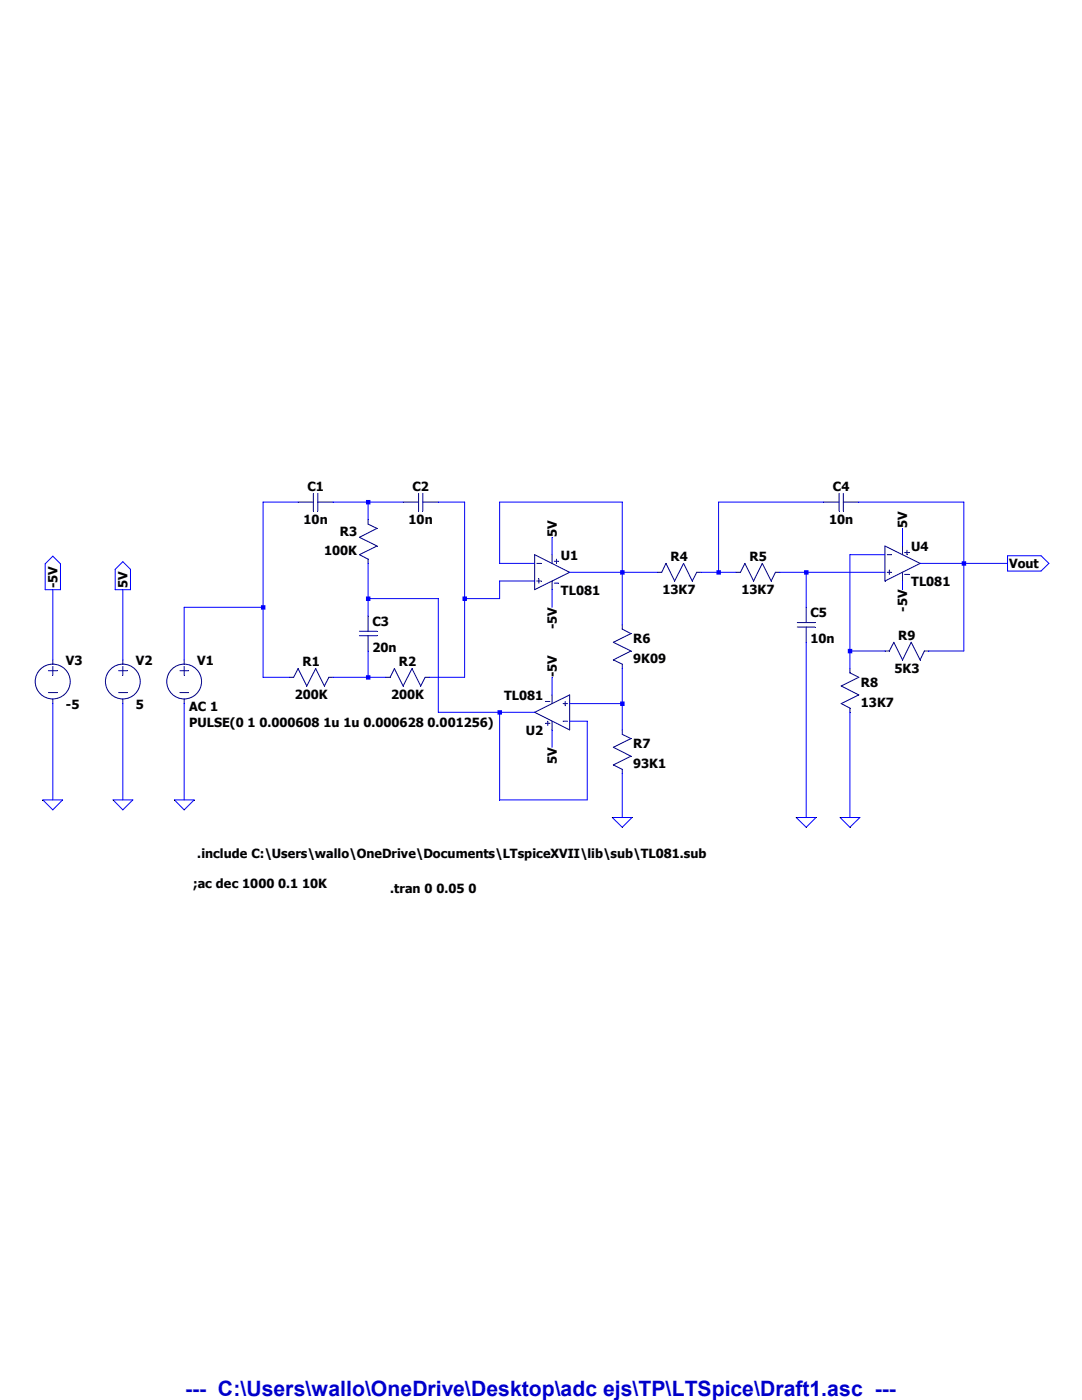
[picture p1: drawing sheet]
<svg xmlns="http://www.w3.org/2000/svg" width="216mm" height="279mm" viewBox="0 0 216 279" stroke-linecap="round" stroke-linejoin="round" font-family="sans-serif">
<path d="M59.5 100.2h3" fill="none" stroke="#00007f" stroke-width=".2"/>
<path d="M63.4 100.2h3.1" fill="none" stroke="#00007f" stroke-width=".2"/>
<path d="M63.4 98.5v3.5" fill="none" stroke="#00007f" stroke-width=".2"/>
<path d="M62.5 98.5v3.5" fill="none" stroke="#00007f" stroke-width=".2"/>
<path d="M57.7 135.2h.9" fill="none" stroke="#00007f" stroke-width=".2"/>
<path d="M59.5 133.4l-.9 1.8" fill="none" stroke="#00007f" stroke-width=".2"/>
<path d="M59.5 133.4l1.7 3.5" fill="none" stroke="#00007f" stroke-width=".2"/>
<path d="M63 133.4l-1.8 3.5" fill="none" stroke="#00007f" stroke-width=".2"/>
<path d="M63 133.4l1.7 3.5" fill="none" stroke="#00007f" stroke-width=".2"/>
<path d="M65.6 135.2h.9" fill="none" stroke="#00007f" stroke-width=".2"/>
<path d="M65.6 135.2l-.9 1.7" fill="none" stroke="#00007f" stroke-width=".2"/>
<path d="M77 135.2h.9" fill="none" stroke="#00007f" stroke-width=".2"/>
<path d="M78.7 133.4l-.8 1.8" fill="none" stroke="#00007f" stroke-width=".2"/>
<path d="M78.7 133.4l1.7 3.5" fill="none" stroke="#00007f" stroke-width=".2"/>
<path d="M82.2 133.4l-1.8 3.5" fill="none" stroke="#00007f" stroke-width=".2"/>
<path d="M82.2 133.4l1.7 3.5" fill="none" stroke="#00007f" stroke-width=".2"/>
<path d="M84.8 135.2h.9" fill="none" stroke="#00007f" stroke-width=".2"/>
<path d="M84.8 135.2l-.9 1.7" fill="none" stroke="#00007f" stroke-width=".2"/>
<path d="M73.4 103.7v.9" fill="none" stroke="#00007f" stroke-width=".2"/>
<path d="M73.4 104.6l1.8 .9" fill="none" stroke="#00007f" stroke-width=".2"/>
<path d="M75.2 105.5l-3.5 1.7" fill="none" stroke="#00007f" stroke-width=".2"/>
<path d="M71.7 107.2l3.5 1.8" fill="none" stroke="#00007f" stroke-width=".2"/>
<path d="M75.2 109l-3.5 1.7" fill="none" stroke="#00007f" stroke-width=".2"/>
<path d="M73.4 111.6v.8" fill="none" stroke="#00007f" stroke-width=".2"/>
<path d="M71.7 110.7l1.7 .9" fill="none" stroke="#00007f" stroke-width=".2"/>
<path d="M73.4 126.9v3" fill="none" stroke="#00007f" stroke-width=".2"/>
<path d="M73.4 122.9v3.1" fill="none" stroke="#00007f" stroke-width=".2"/>
<path d="M71.7 126h3.5" fill="none" stroke="#00007f" stroke-width=".2"/>
<path d="M71.7 126.9h3.5" fill="none" stroke="#00007f" stroke-width=".2"/>
<path d="M131.1 114.2h.9" fill="none" stroke="#00007f" stroke-width=".2"/>
<path d="M132.9 112.4l-.9 1.8" fill="none" stroke="#00007f" stroke-width=".2"/>
<path d="M132.9 112.4l1.7 3.6" fill="none" stroke="#00007f" stroke-width=".2"/>
<path d="M136.4 112.4l-1.8 3.6" fill="none" stroke="#00007f" stroke-width=".2"/>
<path d="M136.4 112.4l1.7 3.6" fill="none" stroke="#00007f" stroke-width=".2"/>
<path d="M139 114.2h.9" fill="none" stroke="#00007f" stroke-width=".2"/>
<path d="M139 114.2l-.9 1.8" fill="none" stroke="#00007f" stroke-width=".2"/>
<path d="M146.9 114.2h.8" fill="none" stroke="#00007f" stroke-width=".2"/>
<path d="M148.6 112.4l-.9 1.8" fill="none" stroke="#00007f" stroke-width=".2"/>
<path d="M148.6 112.4l1.8 3.6" fill="none" stroke="#00007f" stroke-width=".2"/>
<path d="M152.1 112.4l-1.7 3.6" fill="none" stroke="#00007f" stroke-width=".2"/>
<path d="M152.1 112.4l1.8 3.6" fill="none" stroke="#00007f" stroke-width=".2"/>
<path d="M154.7 114.2h.9" fill="none" stroke="#00007f" stroke-width=".2"/>
<path d="M154.7 114.2l-.8 1.8" fill="none" stroke="#00007f" stroke-width=".2"/>
<path d="M160.9 125.1v3.1" fill="none" stroke="#00007f" stroke-width=".2"/>
<path d="M160.9 121.2v3" fill="none" stroke="#00007f" stroke-width=".2"/>
<path d="M159.1 124.2h3.5" fill="none" stroke="#00007f" stroke-width=".2"/>
<path d="M159.1 125.1h3.5" fill="none" stroke="#00007f" stroke-width=".2"/>
<path d="M124.2 132.5v.9" fill="none" stroke="#00007f" stroke-width=".2"/>
<path d="M122.4 131.7l1.8 .8" fill="none" stroke="#00007f" stroke-width=".2"/>
<path d="M125.9 129.9l-3.5 1.8" fill="none" stroke="#00007f" stroke-width=".2"/>
<path d="M122.4 128.2l3.5 1.7" fill="none" stroke="#00007f" stroke-width=".2"/>
<path d="M125.9 126.4l-3.5 1.8" fill="none" stroke="#00007f" stroke-width=".2"/>
<path d="M124.2 124.7v.9" fill="none" stroke="#00007f" stroke-width=".2"/>
<path d="M124.2 125.6l1.7 .8" fill="none" stroke="#00007f" stroke-width=".2"/>
<path d="M124.2 153.5v.9" fill="none" stroke="#00007f" stroke-width=".2"/>
<path d="M122.4 152.7l1.8 .8" fill="none" stroke="#00007f" stroke-width=".2"/>
<path d="M125.9 150.9l-3.5 1.8" fill="none" stroke="#00007f" stroke-width=".2"/>
<path d="M122.4 149.1l3.5 1.8" fill="none" stroke="#00007f" stroke-width=".2"/>
<path d="M125.9 147.4l-3.5 1.7" fill="none" stroke="#00007f" stroke-width=".2"/>
<path d="M124.2 145.7v.9" fill="none" stroke="#00007f" stroke-width=".2"/>
<path d="M124.2 146.6l1.7 .8" fill="none" stroke="#00007f" stroke-width=".2"/>
<path d="M169.6 141.3v.9" fill="none" stroke="#00007f" stroke-width=".2"/>
<path d="M167.9 140.4l1.7 .9" fill="none" stroke="#00007f" stroke-width=".2"/>
<path d="M171.4 138.7l-3.5 1.7" fill="none" stroke="#00007f" stroke-width=".2"/>
<path d="M167.9 136.9l3.5 1.8" fill="none" stroke="#00007f" stroke-width=".2"/>
<path d="M171.4 135.2l-3.5 1.7" fill="none" stroke="#00007f" stroke-width=".2"/>
<path d="M169.6 133.4v.9" fill="none" stroke="#00007f" stroke-width=".2"/>
<path d="M169.6 134.3l1.8 .9" fill="none" stroke="#00007f" stroke-width=".2"/>
<path d="M176.6 129.9h.9" fill="none" stroke="#00007f" stroke-width=".2"/>
<path d="M178.4 128.2l-.9 1.7" fill="none" stroke="#00007f" stroke-width=".2"/>
<path d="M178.4 128.2l1.7 3.5" fill="none" stroke="#00007f" stroke-width=".2"/>
<path d="M181.8 128.2l-1.7 3.5" fill="none" stroke="#00007f" stroke-width=".2"/>
<path d="M181.8 128.2l1.8 3.5" fill="none" stroke="#00007f" stroke-width=".2"/>
<path d="M184.4 129.9h.9" fill="none" stroke="#00007f" stroke-width=".2"/>
<path d="M184.4 129.9l-.8 1.8" fill="none" stroke="#00007f" stroke-width=".2"/>
<path d="M164.3 100.2h3.1" fill="none" stroke="#00007f" stroke-width=".2"/>
<path d="M168.3 100.2h3.1" fill="none" stroke="#00007f" stroke-width=".2"/>
<path d="M168.3 98.5v3.5" fill="none" stroke="#00007f" stroke-width=".2"/>
<path d="M167.4 98.5v3.5" fill="none" stroke="#00007f" stroke-width=".2"/>
<path d="M80.4 100.2h3.1" fill="none" stroke="#00007f" stroke-width=".2"/>
<path d="M84.4 100.2h3.1" fill="none" stroke="#00007f" stroke-width=".2"/>
<path d="M84.4 98.5v3.5" fill="none" stroke="#00007f" stroke-width=".2"/>
<path d="M83.5 98.5v3.5" fill="none" stroke="#00007f" stroke-width=".2"/>
<path d="M176.6 109l7 3.4" fill="none" stroke="#00007f" stroke-width=".2"/>
<path d="M183.6 112.4l-7 3.6" fill="none" stroke="#00007f" stroke-width=".2"/>
<path d="M176.6 109v7" fill="none" stroke="#00007f" stroke-width=".2"/>
<path d="M177 110.7h.9" fill="none" stroke="#00007f" stroke-width=".2"/>
<path d="M177 114.2h.9" fill="none" stroke="#00007f" stroke-width=".2"/>
<path d="M177.5 113.7v.9" fill="none" stroke="#00007f" stroke-width=".2"/>
<path d="M180.1 109v1.7" fill="none" stroke="#00007f" stroke-width=".2"/>
<path d="M180.1 114.2v1.8" fill="none" stroke="#00007f" stroke-width=".2"/>
<path d="M180.5 110.3h.9" fill="none" stroke="#00007f" stroke-width=".2"/>
<path d="M181 109.8v.9" fill="none" stroke="#00007f" stroke-width=".2"/>
<path d="M180.5 114.6h.9" fill="none" stroke="#00007f" stroke-width=".2"/>
<path d="M106.7 110.7l7 3.5" fill="none" stroke="#00007f" stroke-width=".2"/>
<path d="M113.7 114.2l-7 3.5" fill="none" stroke="#00007f" stroke-width=".2"/>
<path d="M106.7 110.7v7" fill="none" stroke="#00007f" stroke-width=".2"/>
<path d="M107.1 112.4h.9" fill="none" stroke="#00007f" stroke-width=".2"/>
<path d="M107.1 116h.9" fill="none" stroke="#00007f" stroke-width=".2"/>
<path d="M107.5 115.5v.9" fill="none" stroke="#00007f" stroke-width=".2"/>
<path d="M110.2 110.7v1.7" fill="none" stroke="#00007f" stroke-width=".2"/>
<path d="M110.2 116v1.7" fill="none" stroke="#00007f" stroke-width=".2"/>
<path d="M110.6 112h.9" fill="none" stroke="#00007f" stroke-width=".2"/>
<path d="M111 111.6v.8" fill="none" stroke="#00007f" stroke-width=".2"/>
<path d="M110.6 116.4h.9" fill="none" stroke="#00007f" stroke-width=".2"/>
<path d="M106.7 142.2l7 3.5" fill="none" stroke="#00007f" stroke-width=".2"/>
<path d="M113.7 138.7l-7 3.5" fill="none" stroke="#00007f" stroke-width=".2"/>
<path d="M113.7 138.7v7" fill="none" stroke="#00007f" stroke-width=".2"/>
<path d="M112.4 143.9h.8" fill="none" stroke="#00007f" stroke-width=".2"/>
<path d="M112.4 140.4h.8" fill="none" stroke="#00007f" stroke-width=".2"/>
<path d="M112.8 140v.8" fill="none" stroke="#00007f" stroke-width=".2"/>
<path d="M110.2 143.9v1.8" fill="none" stroke="#00007f" stroke-width=".2"/>
<path d="M110.2 138.7v1.7" fill="none" stroke="#00007f" stroke-width=".2"/>
<path d="M108.8 144.4h.9" fill="none" stroke="#00007f" stroke-width=".2"/>
<path d="M109.3 143.9v.9" fill="none" stroke="#00007f" stroke-width=".2"/>
<path d="M108.8 140h.9" fill="none" stroke="#00007f" stroke-width=".2"/>
<path d="M35.9 133.9h1.7" fill="none" stroke="#00007f" stroke-width=".2"/>
<path d="M35.9 138.2h1.7" fill="none" stroke="#00007f" stroke-width=".2"/>
<path d="M36.7 133v1.7" fill="none" stroke="#00007f" stroke-width=".2"/>
<path d="M36.7 139.5v.9" fill="none" stroke="#00007f" stroke-width=".2"/>
<path d="M36.7 131.7v.8" fill="none" stroke="#00007f" stroke-width=".2"/>
<g fill="none" stroke="#00007f" stroke-width=".2">
<path d="M23.7 133.9h1.7"/>
<circle cx="36.7" cy="136" r="3.5"/>
</g>
<path d="M23.7 138.2h1.7" fill="none" stroke="#00007f" stroke-width=".2"/>
<path d="M24.5 133v1.7" fill="none" stroke="#00007f" stroke-width=".2"/>
<path d="M24.5 139.5v.9" fill="none" stroke="#00007f" stroke-width=".2"/>
<path d="M24.5 131.7v.8" fill="none" stroke="#00007f" stroke-width=".2"/>
<g fill="none" stroke="#00007f" stroke-width=".2">
<path d="M9.7 133.9h1.7"/>
<circle cx="24.5" cy="136" r="3.5"/>
</g>
<path d="M9.7 138.2h1.7" fill="none" stroke="#00007f" stroke-width=".2"/>
<path d="M10.5 133v1.7" fill="none" stroke="#00007f" stroke-width=".2"/>
<path d="M10.5 139.5v.9" fill="none" stroke="#00007f" stroke-width=".2"/>
<path d="M10.5 131.7v.8" fill="none" stroke="#00007f" stroke-width=".2"/>
<circle cx="10.5" cy="136" r="3.5" fill="none" stroke="#00007f" stroke-width=".2"/>
<path d="M10.5 111l1.6 1.5v5.2h-3.1v-5.2zM24.5 112.1l1.5 1.5v4.1h-3v-4.1zM52.5 100.2h7M201 110.9h6.7l1.6 1.5-1.6 1.6h-6.7zM8.6 159.6h3.9l-2 2zM22.6 159.6h3.9l-2 2zM34.8 159.6h3.9l-2 2zM122.2 163.2h3.9l-1.9 1.9zM158.9 163.2h3.9l-1.9 1.9zM167.6 163.2h4l-2 1.9z" fill="none" stroke="#00f" stroke-width=".2"/>
<path d="M66.5 100.2h6.9" fill="none" stroke="#00f" stroke-width=".2"/>
<path d="M73.4 100.2h7" fill="none" stroke="#00f" stroke-width=".2"/>
<path d="M87.5 100.2h5.2" fill="none" stroke="#00f" stroke-width=".2"/>
<path d="M99.7 100.2h24.5" fill="none" stroke="#00f" stroke-width=".2"/>
<path d="M143.4 100.2h20.9" fill="none" stroke="#00f" stroke-width=".2"/>
<path d="M171.4 100.2h20.9" fill="none" stroke="#00f" stroke-width=".2"/>
<path d="M73.4 100.2v3.5" fill="none" stroke="#00f" stroke-width=".2"/>
<path d="M180.1 105.5v3.5" fill="none" stroke="#00f" stroke-width=".2"/>
<path d="M110.2 107.2v3.5" fill="none" stroke="#00f" stroke-width=".2"/>
<path d="M169.6 110.7h7" fill="none" stroke="#00f" stroke-width=".2"/>
<path d="M99.7 100.2v12.2" fill="none" stroke="#00f" stroke-width=".2"/>
<path d="M99.7 112.4h7" fill="none" stroke="#00f" stroke-width=".2"/>
<path d="M192.3 100.2v12.2" fill="none" stroke="#00f" stroke-width=".2"/>
<path d="M183.6 112.4h8.7" fill="none" stroke="#00f" stroke-width=".2"/>
<path d="M192.3 112.4h8.7" fill="none" stroke="#00f" stroke-width=".2"/>
<path d="M124.2 100.2v14" fill="none" stroke="#00f" stroke-width=".2"/>
<path d="M113.7 114.2h10.5" fill="none" stroke="#00f" stroke-width=".2"/>
<path d="M124.2 114.2h6.9" fill="none" stroke="#00f" stroke-width=".2"/>
<path d="M143.4 100.2v14" fill="none" stroke="#00f" stroke-width=".2"/>
<path d="M139.9 114.2h3.5" fill="none" stroke="#00f" stroke-width=".2"/>
<path d="M143.4 114.2h3.5" fill="none" stroke="#00f" stroke-width=".2"/>
<path d="M155.6 114.2h5.3" fill="none" stroke="#00f" stroke-width=".2"/>
<path d="M160.9 114.2h15.7" fill="none" stroke="#00f" stroke-width=".2"/>
<path d="M99.7 116h7" fill="none" stroke="#00f" stroke-width=".2"/>
<path d="M180.1 116v1.7" fill="none" stroke="#00f" stroke-width=".2"/>
<path d="M73.4 112.4v7.1" fill="none" stroke="#00f" stroke-width=".2"/>
<path d="M73.4 119.5h14.1" fill="none" stroke="#00f" stroke-width=".2"/>
<path d="M92.7 100.2v19.3" fill="none" stroke="#00f" stroke-width=".2"/>
<path d="M99.7 116v3.5" fill="none" stroke="#00f" stroke-width=".2"/>
<path d="M92.7 119.5h7" fill="none" stroke="#00f" stroke-width=".2"/>
<path d="M52.5 100.2v21" fill="none" stroke="#00f" stroke-width=".2"/>
<path d="M36.7 121.2h15.8" fill="none" stroke="#00f" stroke-width=".2"/>
<path d="M110.2 117.7v3.5" fill="none" stroke="#00f" stroke-width=".2"/>
<path d="M160.9 114.2v7" fill="none" stroke="#00f" stroke-width=".2"/>
<path d="M73.4 119.5v3.4" fill="none" stroke="#00f" stroke-width=".2"/>
<path d="M124.2 114.2v10.5" fill="none" stroke="#00f" stroke-width=".2"/>
<path d="M169.6 110.7v19.2" fill="none" stroke="#00f" stroke-width=".2"/>
<path d="M169.6 129.9h7" fill="none" stroke="#00f" stroke-width=".2"/>
<path d="M192.3 112.4v17.5" fill="none" stroke="#00f" stroke-width=".2"/>
<path d="M185.3 129.9h7" fill="none" stroke="#00f" stroke-width=".2"/>
<path d="M10.5 117.7v14" fill="none" stroke="#00f" stroke-width=".2"/>
<path d="M24.5 117.7v14" fill="none" stroke="#00f" stroke-width=".2"/>
<path d="M36.7 121.2v10.5" fill="none" stroke="#00f" stroke-width=".2"/>
<path d="M169.6 129.9v3.5" fill="none" stroke="#00f" stroke-width=".2"/>
<path d="M52.5 121.2v14" fill="none" stroke="#00f" stroke-width=".2"/>
<path d="M52.5 135.2h5.2" fill="none" stroke="#00f" stroke-width=".2"/>
<path d="M73.4 129.9v5.3" fill="none" stroke="#00f" stroke-width=".2"/>
<path d="M66.5 135.2h6.9" fill="none" stroke="#00f" stroke-width=".2"/>
<path d="M73.4 135.2h3.6" fill="none" stroke="#00f" stroke-width=".2"/>
<path d="M92.7 119.5v15.7" fill="none" stroke="#00f" stroke-width=".2"/>
<path d="M85.7 135.2h7" fill="none" stroke="#00f" stroke-width=".2"/>
<path d="M110.2 135.2v3.5" fill="none" stroke="#00f" stroke-width=".2"/>
<path d="M124.2 133.4v7" fill="none" stroke="#00f" stroke-width=".2"/>
<path d="M113.7 140.4h10.5" fill="none" stroke="#00f" stroke-width=".2"/>
<path d="M87.5 119.5v22.7" fill="none" stroke="#00f" stroke-width=".2"/>
<path d="M87.5 142.2h12.2" fill="none" stroke="#00f" stroke-width=".2"/>
<path d="M99.7 142.2h7" fill="none" stroke="#00f" stroke-width=".2"/>
<path d="M113.7 143.9h3.5" fill="none" stroke="#00f" stroke-width=".2"/>
<path d="M124.2 140.4v5.3" fill="none" stroke="#00f" stroke-width=".2"/>
<path d="M110.2 145.7v3.4" fill="none" stroke="#00f" stroke-width=".2"/>
<path d="M10.5 140.4v19.2" fill="none" stroke="#00f" stroke-width=".2"/>
<path d="M24.5 140.4v19.2" fill="none" stroke="#00f" stroke-width=".2"/>
<path d="M36.7 140.4v19.2" fill="none" stroke="#00f" stroke-width=".2"/>
<path d="M99.7 142.2v17.4" fill="none" stroke="#00f" stroke-width=".2"/>
<path d="M117.2 143.9v15.7" fill="none" stroke="#00f" stroke-width=".2"/>
<path d="M99.7 159.6h17.5" fill="none" stroke="#00f" stroke-width=".2"/>
<path d="M124.2 154.4v8.8" fill="none" stroke="#00f" stroke-width=".2"/>
<path d="M160.9 128.2v35" fill="none" stroke="#00f" stroke-width=".2"/>
<path d="M169.6 142.2v21" fill="none" stroke="#00f" stroke-width=".2"/>
<path d="M52.1 120.8h.9v.9h-.9zM73 99.8h.9v.9h-.9zM73 119h.9v.9h-.9zM73 134.7h.9v.9h-.9zM92.3 119h.9v.9h-.9zM99.3 141.7h.9v.9h-.9zM123.7 113.8h.9v.9h-.9zM123.7 140h.9v.9h-.9zM143 113.8h.8v.9h-.8zM160.4 113.8h.9v.9h-.9zM169.2 129.5h.9v.9h-.9zM191.9 112h.9v.9h-.9z" fill-rule="evenodd" fill="#00f"/>
<text font-size="4.2" fill="#0000c8" x="36.9" y="278.7">--- C:\Users\wallo\OneDrive\Desktop\adc ejs\TP\LTSpice\Draft1.asc ---</text>
<g font-size="2.5">
<text x="61.3" y="98">C1</text>
<text x="82.3" y="98">C2</text>
<text x="166.2" y="98">C4</text>
<text x="60.6" y="104.5">10n</text>
<text x="67.8" y="106.9">R3</text>
<text x="81.5" y="104.5">10n</text>
<text x="111.1" y="107.2" transform="rotate(-90 111.1 107.2)">5V</text>
<text x="165.4" y="104.5">10n</text>
<text x="181" y="105.5" transform="rotate(-90 181 105.5)">5V</text>
<text x="64.7" y="110.8">100K</text>
<text x="111.9" y="111.7">U1</text>
<text x="133.8" y="111.9">R4</text>
<text x="149.5" y="111.9">R5</text>
<text x="181.8" y="110">U4</text>
<text x="201.4" y="113.5">Vout</text>
<text x="11.5" y="117.4" transform="rotate(-90 11.5 117.4)">-5V</text>
<text x="25.4" y="117.4" transform="rotate(-90 25.4 117.4)">5V</text>
<text x="111.9" y="118.7">TL081</text>
<text x="132.2" y="118.5">13K7</text>
<text x="148" y="118.5">13K7</text>
<text x="181.8" y="117">TL081</text>
<text x="74.3" y="124.8">C3</text>
<text x="111.1" y="125.6" transform="rotate(-90 111.1 125.6)">-5V</text>
<text x="161.7" y="123.1">C5</text>
<text x="181" y="122.1" transform="rotate(-90 181 122.1)">-5V</text>
<text x="74.3" y="130.1">20n</text>
<text x="126.3" y="128.3">R6</text>
<text x="161.7" y="128.3">10n</text>
<text x="179.2" y="127.7">R9</text>
<text x="13.2" y="132.7">V3</text>
<text x="27.1" y="132.7">V2</text>
<text x="39.4" y="132.7">V1</text>
<text x="60.4" y="132.9">R1</text>
<text x="79.6" y="132.9">R2</text>
<text x="111.1" y="135.2" transform="rotate(-90 111.1 135.2)">-5V</text>
<text x="126.3" y="132.2">9K09</text>
<text x="171.8" y="137.1">R8</text>
<text x="178.5" y="134.2">5K3</text>
<text x="13.2" y="141.4">-5</text>
<text x="27.1" y="141.4">5</text>
<text x="37.8" y="142">AC 1</text>
<text x="58.8" y="139.4">200K</text>
<text x="78" y="139.4">200K</text>
<text x="100.6" y="139.7">TL081</text>
<text x="171.8" y="141">13K7</text>
<text x="37.8" y="145">PULSE(0 1 0.000608 1u 1u 0.000628 0.001256)</text>
<text x="104.9" y="146.7">U2</text>
<text x="126.3" y="149.3">R7</text>
<text x="111.1" y="152.4" transform="rotate(-90 111.1 152.4)">5V</text>
<text x="126.3" y="153.2">93K1</text>
<text x="39.4" y="171.2">.include C:\Users\wallo\OneDrive\Documents\LTspiceXVII\lib\sub\TL081.sub</text>
<text x="38.5" y="177.2">;ac dec 1000 0.1 10K</text>
<text x="77.9" y="178.1">.tran 0 0.05 0</text>
</g>
</svg>
